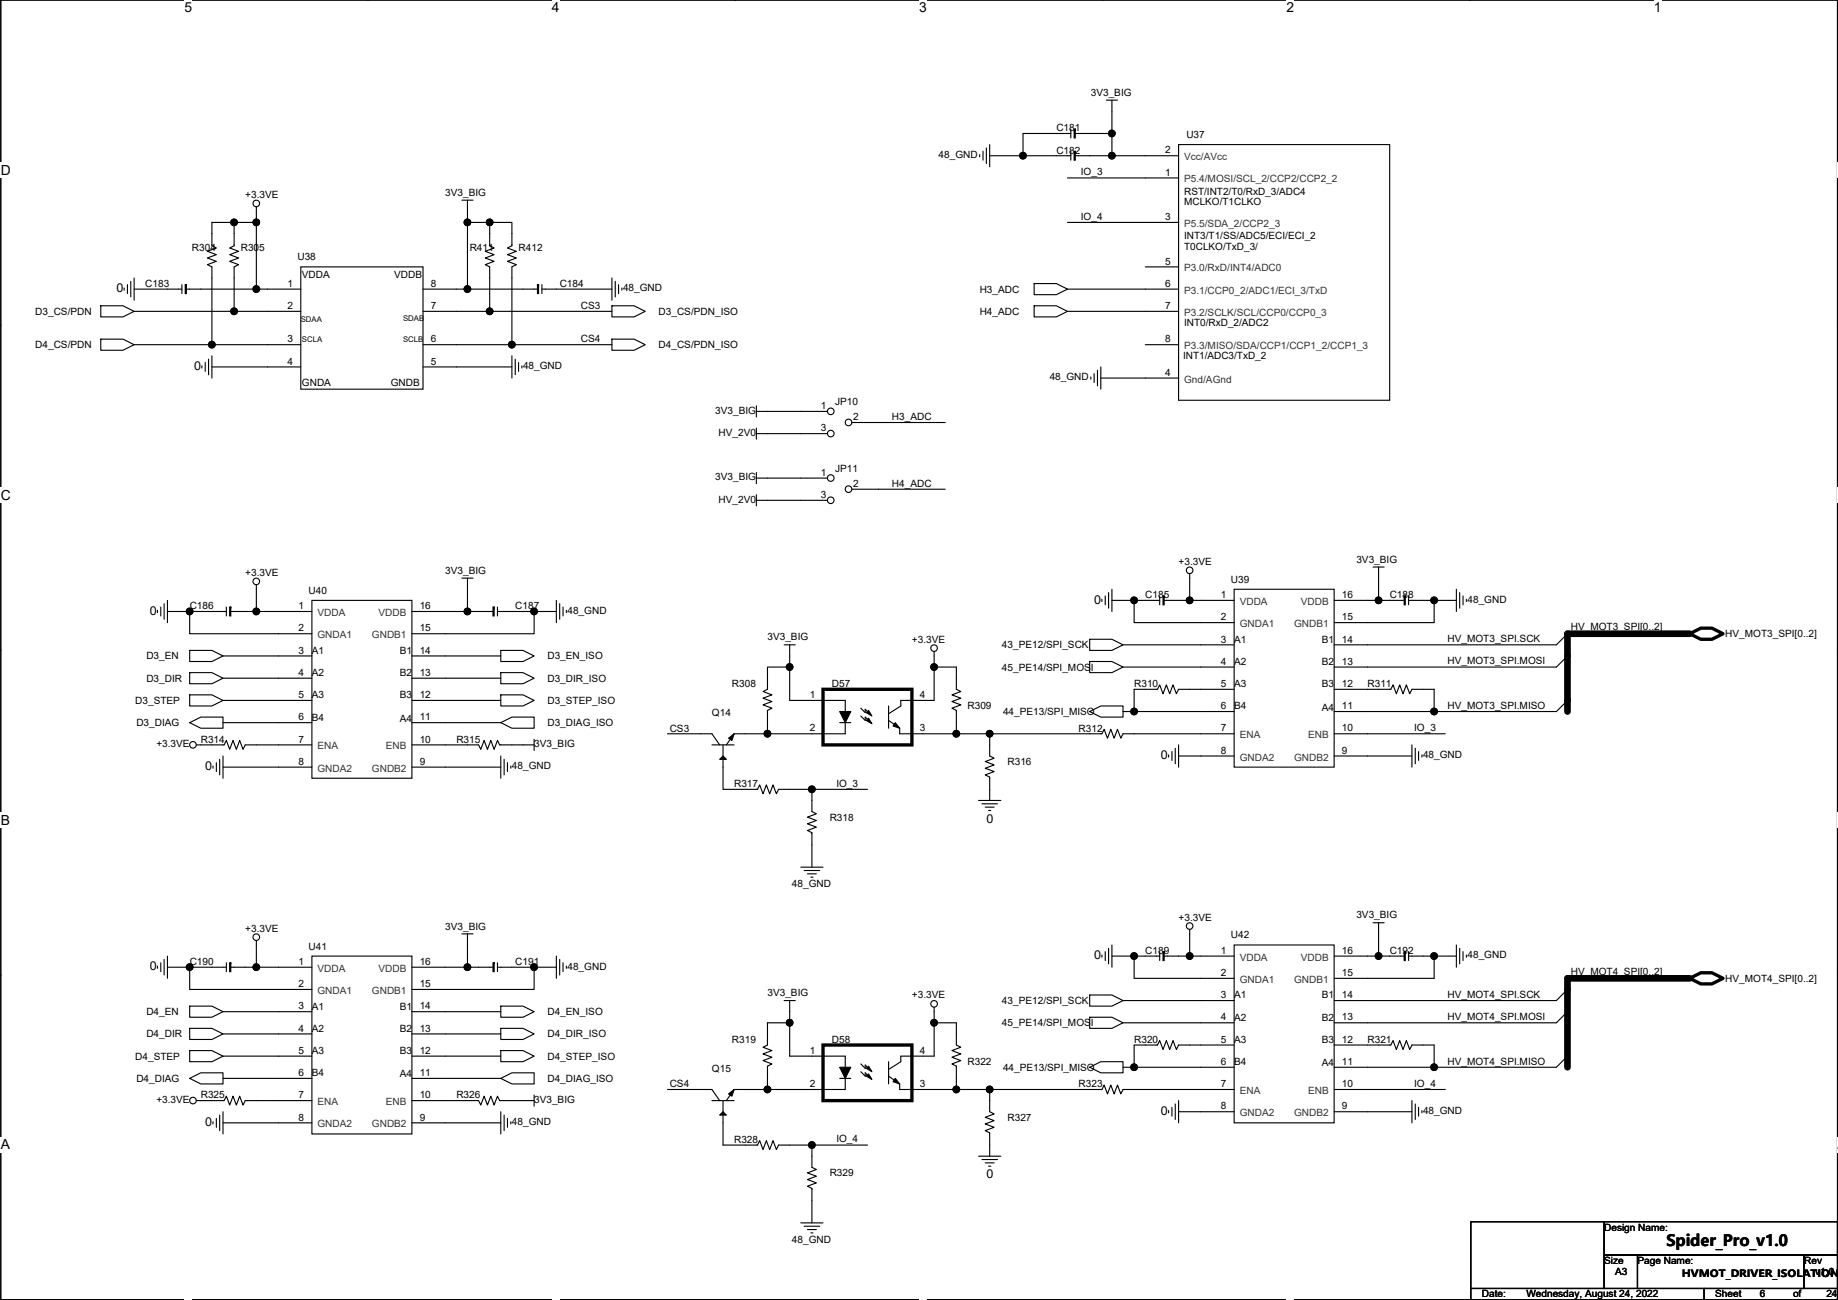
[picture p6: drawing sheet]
<svg xmlns="http://www.w3.org/2000/svg" width="420mm" height="297mm" viewBox="0 0 420 297" stroke-linecap="round" stroke-linejoin="round" font-family="sans-serif">
<path d="M.2 0h419.8v296.9h-419.8z" fill="none" stroke="#000" stroke-width=".25"/>
<g fill="#fff">
<path d="M42.2 0h1.7v3.5h-1.7z"/>
<path d="M42.2 296.9l1.7 .1z"/>
</g>
<path d="M84.1 0h.1M84.1 296.9h.1" fill="none" stroke="#000" stroke-width=".25"/>
<g fill="#fff">
<path d="M126.1 0h1.8v3.5h-1.8z"/>
<path d="M126.1 296.9l1.8 .1z"/>
</g>
<path d="M168.1 0h.1M168.1 296.9h.1" fill="none" stroke="#000" stroke-width=".25"/>
<g fill="#fff">
<path d="M210.1 0h1.7v3.5h-1.7z"/>
<path d="M210.1 296.9l1.7 .1z"/>
</g>
<path d="M252.1 0h.1M252.1 296.9h.1" fill="none" stroke="#000" stroke-width=".25"/>
<g fill="#fff">
<path d="M294.1 0h1.7v3.5h-1.7z"/>
<path d="M294.1 296.9l1.7 .1z"/>
</g>
<path d="M336.1 0h.1M336.1 296.9h.1" fill="none" stroke="#000" stroke-width=".25"/>
<g fill="#fff">
<path d="M378 0h1.8v3.5h-1.8z"/>
<path d="M378 296.9l1.8 .1z"/>
<path d="M.2 37.1h2.3v3.5h-2.3z"/>
<path d="M420 37.1h.2v3.5h-.2z"/>
<path d="M.2 111.4h2.3v3.5h-2.3z"/>
<path d="M420 111.4h.2v3.5h-.2z"/>
</g>
<path d="M.2 74.3h.1M420 74.3h.1" fill="none" stroke="#000" stroke-width=".25"/>
<g fill="#fff">
<path d="M.2 185.6h2.1v3.5h-2.1z"/>
<path d="M420 185.6h.2v3.5h-.2z"/>
</g>
<path d="M.2 148.5h.1M420 148.5h.1" fill="none" stroke="#000" stroke-width=".25"/>
<g fill="#fff">
<path d="M.2 259.8h2.1v3.5h-2.1z"/>
<path d="M420 259.8h.2v3.5h-.2z"/>
</g>
<g fill="none" stroke="#000" stroke-width=".25">
<path d="M224 35.3v.5M224.7 34.6v2M225.5 33.8v3.6M226.2 33v5.1M252.9 22.9h2.5M254.2 22.9v2.5M58.6 47.3v1M105.6 45.7h2.5M106.9 45.7v2.6M23 69.9h5.1l2.6 1.2-2.6 1.3h-5.1zM23 77.5h5.1l2.6 1.3-2.6 1.2h-5.1zM28.4 65.8v.5"/>
<path d="M29.1 65v2.1M29.9 64.3v3.5M30.7 63.5v5.1M139.9 69.9h5.1l2.5 1.2-2.5 1.3h-5.1zM139.9 77.5h5.1l2.5 1.3-2.5 1.2h-5.1zM139.9 63.5v5.1M140.6 64.3v3.5M141.4 65v2.1M142.2 65.8v.5M236.4 64.8h5.1l2.5 1.3-2.5 1.2h-5.1zM236.4 69.9h5.1l2.5 1.2-2.5 1.3h-5.1zM46.2 83.6v.5"/>
<path d="M46.9 82.8v2.1M47.7 82.1v3.5M48.4 81.3v5.1M117 81.3v5.1M117.8 82.1v3.5M118.5 82.8v2.1M119.3 83.6v.5M172.9 94h2.5M172.9 92.7v2.6M172.9 99.1h2.5M172.9 97.8v2.6M249.4 86.1v.5"/>
<path d="M250.1 85.4v2M250.9 84.6v3.6M251.6 83.8v5.1M172.9 109.2h2.5M172.9 108v2.5M172.9 114.3h2.5M172.9 113.1v2.5M36 139.5v.5M36.8 138.7v2M37.5 137.9v3.6M38.3 137.2v5.1M58.6 133.6v1"/>
<path d="M105.6 132.1h2.5M106.9 132.1v2.5M127.2 137.2v5.1M127.9 137.9v3.6M128.7 138.7v2M129.5 139.5v.5M251.9 136.9v.5M252.7 136.2v2M253.4 135.4v3.6M254.2 134.6v5.1M272 131.1v1M313.9 129.6h2.5"/>
<path d="M315.1 129.6v2.5M332.9 134.6v5.1M333.7 135.4v3.6M334.4 136.2v2M335.2 136.9v.5M43.4 148.6h5l2.6 1.3-2.6 1.3h-5zM43.4 153.7h5l2.6 1.3-2.6 1.2h-5zM43.4 158.8h5l2.6 1.2-2.6 1.3h-5zM114.5 148.6h5.1l2.5 1.3-2.5 1.3h-5.1zM114.5 153.7h5.1l2.5 1.3-2.5 1.2h-5.1zM114.5 158.8h5.1l2.5 1.2-2.5 1.3h-5.1zM179.2 147.3h2.6"/>
<path d="M180.5 147.3v2.6M213.5 148.9v1M249.1 146.1h5.1l2.5 1.2-2.5 1.3h-5.1zM249.1 151.2h5.1l2.5 1.2-2.5 1.3h-5.1zM358.3 144.8l-2.5 2.5M358.3 149.9l-2.5 2.5M43.4 165.1l2.5-1.2h5.1v2.5h-5.1zM44.9 170.2h1M48.7 175v.5M49.5 174.3v2M50.2 173.5v3.6M51 172.7v5.1"/>
<path d="M114.5 165.1l2.5-1.2h5.1v2.5h-5.1zM114.5 172.7v5.1M115.2 173.5v3.6M116 174.3v2M116.8 175v.5M119.6 170.2h2.5M122.1 168.9v2.6M249.1 162.6l2.5-1.3h5.1v2.6h-5.1zM267.1 172.5v.5M267.9 171.7v2.1M268.7 171v3.5M269.4 170.2v5.1"/>
<path d="M322.8 170.2v5.1M323.5 171v3.5M324.3 171.7v2.1M325 172.5v.5M358.3 160l-2.5 2.6M183.1 198.1h5M183.8 198.9h3.6M184.6 199.7h2M223.7 182.9h5.1M224.5 183.7h3.5M225.2 184.4h2.1M226 185.2h.5"/>
<path d="M36.8 220v2M37.5 219.2v3.6M38.3 218.5v5M58.6 214.9v1M105.6 213.4h2.5M106.9 213.4v2.5M127.2 218.5v5M127.9 219.2v3.6M128.7 220v2M185.3 200.4h.6M251.9 218.2v.5M252.7 217.4v2.1"/>
<path d="M253.4 216.7v3.5M254.2 215.9v5.1M272 212.4v1M313.9 210.8h2.5M315.1 210.8v2.6M332.9 215.9v5.1M333.7 216.7v3.5M334.4 217.4v2.1M335.2 218.2v.5M.2 222.7h.1M36 220.7v.6M43.4 229.9h5l2.6 1.3-2.6 1.2h-5z"/>
<path d="M43.4 235h5l2.6 1.2-2.6 1.3h-5zM114.5 229.9h5.1l2.5 1.3-2.5 1.2h-5.1zM114.5 235h5.1l2.5 1.2-2.5 1.3h-5.1zM129.5 220.7v.6M179.2 228.6h2.6M180.5 228.6v2.6M213.5 230.1v1.1M249.1 227.4h5.1l2.5 1.2-2.5 1.3h-5.1zM249.1 232.4h5.1l2.5 1.3-2.5 1.3h-5.1zM358.3 226.1l-2.5 2.5M358.3 231.2l-2.5 2.5M420 222.7h.1"/>
<path d="M43.4 240.1h5l2.6 1.2-2.6 1.3h-5zM43.4 246.4l2.5-1.3h5.1v2.6h-5.1zM44.9 251.5h1M48.7 256.3v.5M49.5 255.5v2.1M50.2 254.8v3.5M51 254v5.1M114.5 240.1h5.1l2.5 1.2-2.5 1.3h-5.1zM114.5 246.4l2.5-1.3h5.1v2.6h-5.1zM114.5 254v5.1M115.2 254.8v3.5M116 255.5v2.1"/>
<path d="M116.8 256.3v.5M119.6 251.5h2.5M122.1 250.2v2.6M249.1 243.9l2.5-1.3h5.1v2.5h-5.1zM267.1 253.8v.5M267.9 253v2M268.7 252.2v3.6M269.4 251.5v5.1M322.8 251.5v5.1M323.5 252.2v3.6M324.3 253v2M325 253.8v.5"/>
<path d="M358.3 241.3l-2.5 2.6M183.1 279.4h5M223.7 264.2h5.1M224.5 264.9h3.5M225.2 265.7h2.1M226 266.5h.5M336.2 279.2h30.5v15.2h-30.5zM366.7 279.2h53.3v7.6h-53.3zM183.8 280.2h3.6M184.6 280.9h2M185.3 281.7h.6M336.2 294.4h53.4v2.5h-53.4z"/>
<path d="M366.7 286.8h7.6v7.6h-7.6zM374.3 286.8h38.1v7.6h-38.1zM389.6 294.4h30.4v2.5h-30.4zM412.4 286.8h7.6v7.6h-7.6z"/>
<circle cx="58.6" cy="46.5" r=".76"/>
<circle cx="58.6" cy="132.8" r=".76"/>
<circle cx="271.9" cy="130.3" r=".76"/>
<circle cx="213.5" cy="148.1" r=".76"/>
<circle cx="44.1" cy="170.2" r=".76"/>
<circle cx="58.6" cy="214.1" r=".76"/>
<circle cx="271.9" cy="211.6" r=".76"/>
<circle cx="213.5" cy="229.4" r=".76"/>
<circle cx="44.1" cy="251.5" r=".76"/>
</g>
<path d="M386.3 144.8l2.5-1.3h2.5l2.6 1.3-2.6 1.3h-2.5zM386.3 223.5l2.5-1.2h2.5l2.6 1.2-2.6 1.3h-2.5z" fill="none" stroke="#000" stroke-width=".76"/>
<circle cx="189.9" cy="94" r=".76" fill="#fff" stroke="#000" stroke-width=".25"/>
<path d="M183.1 94h6.1" fill="none" stroke="#000" stroke-width=".25"/>
<circle cx="194" cy="96.5" r=".76" fill="#fff" stroke="#000" stroke-width=".25"/>
<path d="M194.7 96.5h6.1" fill="none" stroke="#000" stroke-width=".25"/>
<circle cx="189.9" cy="99.1" r=".76" fill="#fff" stroke="#000" stroke-width=".25"/>
<g fill="none" stroke="#000" stroke-width=".25">
<path d="M241.5 30.5h3.3M244.8 35.6h-3.3M244.8 34.6v2M244.8 29.5v2M245.8 35.6h3.3M249.1 30.5h-3.3M111.9 53.4v2.8l1.1 .5-2.1 .7 2.1 .8-2.1 .7 2.1 .8-2.1 .8 1 .5v2.5M61.1 66.1h7.7M61.1 71.1h7.7M61.1 78.8h7.7M68.8 61h27.9v27.9h-27.9zM96.7 78.8h7.6"/>
<path d="M96.7 71.1h7.6M96.7 66.1h7.6M119.6 66.1h3.3M123.9 65v2.1M127.2 66.1h-3.3M61.1 83.8h7.7M96.7 83.8h7.6M183.1 99.1h6.1M48.4 139.7h3.3M51.7 138.7v2M52.8 139.7h3.3M63.7 139.7h7.6"/>
<path d="M71.3 137.2h22.9v40.6h-22.9zM94.2 139.7h7.6M109.4 139.7h3.3M113.7 139.7h3.3M113.7 138.7v2M63.7 149.9h7.6M63.7 155h7.6M63.7 144.8h7.6M94.2 149.9h7.6M94.2 155h7.6M94.2 144.8h7.6M218.6 155v2.5l1 .5-2 .8 2 .7-2 .8 2 .8-2 .7 1 .5v2.8"/>
<path d="M63.7 160h7.6M63.7 170.2h7.6M63.7 175.3h7.6M63.7 165.1h7.6M94.2 160h7.6M94.2 170.2h7.6M94.2 175.3h7.6M94.2 165.1h7.6M226.2 170.2v2.5l1.1 .5-2.1 .8 2.1 .8-2.1 .7 2.1 .8-2.1 .8 1 .5v2.8M249.1 167.7h2.8l.5-1.1 .8 2.1 .7-2.1 .8 2.1 .7-2.1 .8 2.1 .5-1h2.6M170.4 180.4h2.8l.5-1.1 .7 2.1 .8-2.1 .7 2.1 .8-2.1 .8 2.1 .5-1h2.5M51.7 220v2"/>
<path d="M113.7 220v2M261.8 218.5h3.3M265.1 217.4v2.1M266.1 218.5h3.3M317.7 218.5h3.3M322 218.5h3.3M322 217.4v2.1M48.4 221h3.3M52.8 221h3.3M109.4 221h3.3M113.7 221h3.3M175.4 236.2v2.6l-1 .5 2.1 .8-2.1 .7 2.1 .8-2.1 .7 2.1 .8-1.1 .5v2.8"/>
<path d="M218.6 236.2v2.6l1 .5-2 .8 2 .7-2 .8 2 .7-2 .8 1 .5v2.8M48.4 251.5h2.8l.5-1 .8 2 .8-2 .7 2 .8-2 .8 2 .5-1h2.5M185.6 241.3h7.6v2.6M191.9 246.4h2.6M193.2 246.4v2.5h-7.6M196.8 244.9l1 1v-.8l1 1M196.8 243.1l1 1v-.7l1 1M203.1 245.9l2.6 1.8v1.2h5.3M203.1 242.6v5.1M211 241.3h-5.1v1.3l-2.8 1.8M249.1 248.9h2.8l.5-1 .8 2.1 .7-2.1 .8 2.1 .7-2.1 .8 2.1 .5-1.1h2.6M170.4 261.6h2.8l.5-1 .7 2.1 .8-2.1 .7 2.1 .8-2.1 .8 2.1 .5-1.1h2.5"/>
</g>
<g fill="#000" stroke="#000" stroke-width=".25">
<path d="M245.5 34.6v2h.3v-2z" fill-rule="evenodd"/>
<path d="M245.5 29.5v2h.3v-2z" fill-rule="evenodd"/>
<path d="M122.9 65v2.1h.2v-2.1z" fill-rule="evenodd"/>
<path d="M52.5 138.7v2h.3v-2z" fill-rule="evenodd"/>
<path d="M112.7 138.7v2h.3v-2z" fill-rule="evenodd"/>
<path d="M265.9 217.4v2.1h.2v-2.1z" fill-rule="evenodd"/>
<path d="M321 217.4v2.1h.2v-2.1z" fill-rule="evenodd"/>
<path d="M52.5 220v2h.3v-2z" fill-rule="evenodd"/>
<path d="M112.7 220v2h.3v-2z" fill-rule="evenodd"/>
<path d="M191.9 243.9h2.6l-1.3 2.5z" fill-rule="evenodd"/>
<path d="M198 245.9l.6-.5 .7 1.3z" fill-rule="evenodd"/>
<path d="M198 244.1l.6-.5 .7 1.3z" fill-rule="evenodd"/>
<path d="M204.6 246.4l1.1 1.3-1.6-.5z" fill-rule="evenodd"/>
</g>
<path d="M188.1 238.8h20.4v12.7h-20.4z" fill="none" stroke="#000" stroke-width=".76"/>
<circle cx="189.9" cy="109.2" r=".76" fill="#fff" stroke="#000" stroke-width=".25"/>
<path d="M183.1 109.2h6.1" fill="none" stroke="#000" stroke-width=".25"/>
<circle cx="194" cy="111.8" r=".76" fill="#fff" stroke="#000" stroke-width=".25"/>
<path d="M194.7 111.8h6.1" fill="none" stroke="#000" stroke-width=".25"/>
<circle cx="189.9" cy="114.3" r=".76" fill="#fff" stroke="#000" stroke-width=".25"/>
<g fill="none" stroke="#000" stroke-width=".25">
<path d="M226.2 35.6h7.7M233.9 35.6h7.6M241.5 30.5h-7.6v5.1M249.1 30.5h5.1M249.1 35.6h5.1M254.2 25.4v5.1M254.2 30.5v5.1M254.2 35.6h15.2M269.4 33h48.3v58.5h-48.3zM53.5 50.8h-5.1v5.4l1.1 .5-2.1 .7 2.1 .8-2.1 .7 2.1 .8-2.1 .8 1 .5v17.8M53.5 50.8h5.1M53.5 50.8v5.4l-1 .5 2 .7-2 .8 2 .7-2 .8 2 .8-1 .5v10.1"/>
<path d="M58.6 48.3v2.5M58.6 50.8v15.3M106.9 48.3v2.5M106.9 50.8h5M106.9 50.8v15.3M111.9 53.4v-2.6h5.1v5.4l-1 .5 2 .7-2 .8 2 .7-2 .8 2 .8-1 .5v17.8M244 40.7h25.4M244 50.8h25.4M30.7 71.1h22.8M30.7 78.8h17.7M41.6 66.1h-10.9M41.6 65v2.1"/>
<path d="M42.6 66.1h16M48.4 78.8h12.7M53.5 71.1h7.6M58.6 66.1h2.5M104.3 71.1h7.6M104.3 78.8h12.7M104.3 66.1h2.6M106.9 66.1h12.7M111.9 63.5v7.6M111.9 71.1h28M117 78.8h22.9M127.2 66.1h12.7"/>
<path d="M244 71.1h25.4M261.8 61h7.6M261.8 78.8h7.6M269.4 66.1h-25.4M48.4 83.8h12.7M104.3 83.8h12.7M175.4 94h7.7M175.4 99.1h7.7M200.8 96.5h15.3M251.6 86.4h17.8M175.4 114.3h13.8M175.4 109.2h7.7"/>
<path d="M200.8 111.8h15.3M38.3 139.7h5.1M43.4 139.7v5.1h20.3M43.4 139.7h5M56.1 139.7h2.5M58.6 134.6v5.1M58.6 139.7h5.1M101.8 139.7h5.1M106.9 134.6v5.1M106.9 139.7h2.5M117 139.7h5.1M122.1 139.7v5.1h-20.3"/>
<path d="M122.1 139.7h5.1M254.2 137.2h5.1M259.3 137.2v5.1h22.8M259.3 137.2h5.8M265.1 136.2v2M266.1 137.2h5.9M272 132.1v5.1M272 137.2h10.1M282.1 134.6h22.9v40.7h-22.9zM305 137.2h10.1M315.1 132.1v5.1M315.1 137.2h5.9"/>
<path d="M322 137.2h5.8M322 136.2v2M327.8 137.2v5.1h-22.8M327.8 137.2h5.1M51 149.9h12.7M51 155h12.7M101.8 149.9h12.7M101.8 155h12.7M180.5 152.4v7.6h12.7v2.6M180.5 149.9v2.5M180.5 152.4h-5.1v5.1l-1 .5 2.1 .8-2.1 .7 2.1 .8-2.1 .8 2.1 .7-1.1 .5v5.4M213.5 152.4v7.6h-7.6v1.3l-2.8 1.8"/>
<path d="M213.5 149.9v2.5M213.5 152.4h5.1v2.6M256.7 147.3h25.4M256.7 152.4h25.4M282.1 157.5h-12.7l-.5 1-.8-2-.7 2-.8-2-.7 2-.8-2-.5 1h-5.3v5.1M305 147.3h50.8M305 152.4h50.8M305 157.5h12.9l.5-1 .8 2 .8-2 .7 2 .8-2 .8 2 .5-1h5v5.1M45.9 170.2h5.3l.5-1 .8 2 .8-2 .7 2 .8-2 .8 2 .5-1h7.6M51 160h12.7M51 165.1h12.7M51 175.3h12.7"/>
<path d="M101.8 160h12.7M101.8 170.2h7.6l.5 1 .8-2 .7 2 .8-2 .8 2 .7-2 .5 1h5.4M101.8 165.1h12.7M101.8 175.3h12.7M152.6 167.7h10.1l1.8 2.5M162.7 170.2h5.1M165.3 170.2v10.2h5.1M175.4 167.7h-7.6l-1.8 2.5M191.9 165.1h2.6M193.2 165.1v2.6h-17.8M196.8 163.6l1 1v-.7l1 1M196.8 161.8l1 1v-.7l1 1"/>
<path d="M203.1 164.6l2.6 1.8v1.3h12.9M203.1 161.3v5.1M218.6 167.7h7.6M218.6 165.1v2.6M226.2 167.7h22.9M226.2 167.7v2.5M256.7 162.6h2.6M259.3 167.7h22.8M259.3 162.6h22.8M269.4 172.7h12.7M305 167.7h25.4M305 172.7h17.8"/>
<path d="M305 162.6h22.8M327.8 162.6h28M180.5 180.4h5.1M185.6 180.4v5l1 .5-2 .8 2 .8-2 .7 2 .8-2 .8 1 .5v7.8M185.6 180.4h12.7M226.2 180.4v2.5M58.6 215.9v5.1M71.3 218.5h22.9v40.6h-22.9zM106.9 215.9v5.1M254.2 218.5h5.1M259.3 218.5v5h22.8M259.3 218.5h2.5"/>
<path d="M269.4 218.5h2.6M272 213.4v5.1M272 218.5h10.1M282.1 215.9h22.9v40.7h-22.9zM305 218.5h10.1M315.1 213.4v5.1M315.1 218.5h2.6M325.3 218.5h2.5M327.8 218.5v5h-22.8M327.8 218.5h5.1M38.3 221h5.1M43.4 221v5.1h27.9"/>
<path d="M43.4 221h5M51 231.2h20.3M56.1 221h2.5M58.6 221h12.7M71.3 236.2h-20.3M94.2 231.2h20.3M94.2 236.2h20.3M94.2 221h12.7M106.9 221h2.5M117 221h5.1M122.1 221v5.1h-27.9M122.1 221h5.1"/>
<path d="M180.5 231.2v2.5M180.5 233.7v7.6h5.1M180.5 233.7h-5.1v2.5M213.5 231.2v2.5M213.5 233.7v7.6h-2.5M213.5 233.7h5.1v2.5M256.7 228.6h25.4M256.7 233.7h25.4M282.1 238.8h-12.7l-.5 1-.8-2-.7 2-.8-2-.7 2-.8-2-.5 1h-5.3v5.1h22.8M305 238.8h12.9l.5-1 .8 2 .8-2 .7 2 .8-2 .8 2 .5-1h5v5.1M305 228.6h50.8M305 233.7h50.8"/>
<path d="M45.9 251.5h2.5M71.3 241.3h-20.3M71.3 251.5h-12.7M71.3 256.6h-20.3M71.3 246.4h-20.3M94.2 241.3h20.3M94.2 251.5h15.2l.5 1 .8-2 .7 2 .8-2 .8 2 .7-2 .5 1h5.4M94.2 256.6h20.3M94.2 246.4h20.3M152.6 248.9h10.1l1.8 2.6M162.7 251.5h5.1M165.3 251.5v10.1h5.1"/>
<path d="M175.4 246.4v2.5M185.6 248.9h-17.8l-1.8 2.6M211 248.9h7.6M218.6 248.9h7.6M218.6 246.4v2.5M226.2 248.9h22.9M226.2 248.9v5.1l1.1 .5-2.1 .8 2.1 .8-2.1 .7 2.1 .8-2.1 .7 1 .5v5.4M256.7 243.9h2.6M259.3 248.9h22.8M269.4 254h12.7M305 248.9h25.4M305 254h17.8"/>
<path d="M305 243.9h22.8M327.8 243.9h28M180.5 261.6h5.1M185.6 261.6v5.1l1 .5-2 .8 2 .8-2 .7 2 .8-2 .7 1 .5v7.9M185.6 261.6h12.7"/>
</g>
<g fill="#000" stroke="#000" stroke-width=".25">
<path d="M164.5 173.5l.8-.8 .7 .8zM164.5 254.8l.8-.8 .7 .8z"/>
<path d="M42.3 65v2.1h.3v-2.1z" fill-rule="evenodd"/>
<path d="M265.9 136.2v2h.2v-2z" fill-rule="evenodd"/>
<path d="M321 136.2v2h.2v-2z" fill-rule="evenodd"/>
<path d="M166.5 168.7l1.3-1-.5 1.5z" fill-rule="evenodd"/>
<path d="M191.9 162.6h2.6l-1.3 2.5z" fill-rule="evenodd"/>
<path d="M198 164.6l.6-.5 .7 1.3z" fill-rule="evenodd"/>
<path d="M198 162.8l.6-.5 .7 1.3z" fill-rule="evenodd"/>
<path d="M204.6 165.1l1.1 1.3-1.6-.5z" fill-rule="evenodd"/>
<path d="M166.5 250l1.3-1.1-.5 1.6z" fill-rule="evenodd"/>
<circle cx="233.8" cy="35.6" r=".76"/>
<circle cx="254.2" cy="30.5" r=".76"/>
<circle cx="254.2" cy="35.6" r=".76"/>
<circle cx="53.5" cy="50.8" r=".76"/>
<circle cx="58.6" cy="50.8" r=".76"/>
<circle cx="106.8" cy="50.8" r=".76"/>
<circle cx="111.9" cy="50.8" r=".76"/>
<circle cx="48.4" cy="78.7" r=".76"/>
<circle cx="53.5" cy="71.1" r=".76"/>
<circle cx="58.6" cy="66" r=".76"/>
<circle cx="106.8" cy="66" r=".76"/>
<circle cx="111.9" cy="71.1" r=".76"/>
<circle cx="117" cy="78.7" r=".76"/>
<circle cx="43.3" cy="139.7" r=".76"/>
<circle cx="58.6" cy="139.7" r=".76"/>
<circle cx="106.8" cy="139.7" r=".76"/>
<circle cx="122.1" cy="139.7" r=".76"/>
<circle cx="259.2" cy="137.2" r=".76"/>
<circle cx="271.9" cy="137.2" r=".76"/>
<circle cx="315.1" cy="137.2" r=".76"/>
<circle cx="327.8" cy="137.2" r=".76"/>
<circle cx="180.5" cy="152.4" r=".76"/>
<circle cx="213.5" cy="152.4" r=".76"/>
<circle cx="175.4" cy="167.6" r=".76"/>
<circle cx="218.6" cy="167.6" r=".76"/>
<circle cx="226.2" cy="167.6" r=".76"/>
<circle cx="259.2" cy="162.6" r=".76"/>
<circle cx="327.8" cy="162.6" r=".76"/>
<circle cx="185.6" cy="180.3" r=".76"/>
<circle cx="259.2" cy="218.4" r=".76"/>
<circle cx="271.9" cy="218.4" r=".76"/>
<circle cx="315.1" cy="218.4" r=".76"/>
<circle cx="327.8" cy="218.4" r=".76"/>
<circle cx="43.3" cy="221" r=".76"/>
<circle cx="58.6" cy="221" r=".76"/>
<circle cx="106.8" cy="221" r=".76"/>
<circle cx="122.1" cy="221" r=".76"/>
<circle cx="180.5" cy="233.7" r=".76"/>
<circle cx="213.5" cy="233.7" r=".76"/>
<circle cx="175.4" cy="248.9" r=".76"/>
<circle cx="218.6" cy="248.9" r=".76"/>
<circle cx="226.2" cy="248.9" r=".76"/>
<circle cx="259.2" cy="243.8" r=".76"/>
<circle cx="327.8" cy="243.8" r=".76"/>
<circle cx="185.6" cy="261.6" r=".76"/>
</g>
<path d="M188.1 157.5h20.4v12.7h-20.4z" fill="none" stroke="#000" stroke-width=".76"/>
<path d="M386.3 144.8h-28v17.8M386.3 223.5h-28v20.4" fill="none" stroke="#000" stroke-width="1.5"/>
<text font-size="3.6" x="380.9" y="284.7">Spider_Pro_v1.0</text>
<g font-size="3.2">
<text x="42.2" y="2.8">5</text>
<text x="126.1" y="2.8">4</text>
<text x="210.1" y="2.8">3</text>
<text x="294.1" y="2.8">2</text>
<text x="378" y="2.8">1</text>
<text x=".2" y="39.9">D</text>
<text x=".2" y="114.2">C</text>
<text x=".2" y="188.4">B</text>
<text x=".2" y="262.6">A</text>
<text x="420" y="262.6">A</text>
</g>
<g font-size="2.8">
<text x="26.6" y="66.8">0</text>
<text x="44.4" y="84.6">0</text>
<text x="250.1" y="137.9">0</text>
<text x="34.2" y="140.4">0</text>
<text x="265.4" y="173.5">0</text>
<text x="46.9" y="176">0</text>
<text x="225.5" y="187.9">0</text>
<text x="34.2" y="221.7">0</text>
<text x="250.1" y="219.2">0</text>
<text x="46.9" y="257.3">0</text>
<text x="265.4" y="254.7">0</text>
<text x="225.5" y="269.2">0</text>
</g>
<g font-size="2.3">
<text x="249.4" y="21.9">3V3_BIG</text>
<text x="241.5" y="35.1">C182</text>
<text x="241.5" y="30">C181</text>
<text x="266.4" y="35.1">2</text>
<text x="271.2" y="31.5">U37</text>
<text x="214.6" y="36.1">48_GND</text>
<text x="247.1" y="40">IO_3</text>
<text x="266.4" y="40.1">1</text>
<text x="56.1" y="45.3">+3.3VE</text>
<text x="101.8" y="44.7">3V3_BIG</text>
<text x="270.7" y="44.5">RST/INT2/T0/RxD_3/ADC4</text>
<text x="270.7" y="46.9">MCLKO/T1CLKO</text>
<text x="247.1" y="50.2">IO_4</text>
<text x="266.4" y="50.3">3</text>
<text x="43.9" y="57.4">R304</text>
<text x="55" y="57.4">R305</text>
<text x="68" y="59.5">U38</text>
<text x="107.4" y="57.4">R411</text>
<text x="118.5" y="57.4">R412</text>
<text x="270.7" y="54.7">INT3/T1/SS/ADC5/ECI/ECI_2</text>
<text x="270.7" y="57">T0CLKO/TxD_3/</text>
<text x="33.2" y="65.6">C183</text>
<text x="65.7" y="65.5">1</text>
<text x="69" y="63.5">VDDA</text>
<text x="90.1" y="63.5">VDDB</text>
<text x="98.5" y="65.5">8</text>
<text x="127.9" y="65.6">C184</text>
<text x="266.4" y="60.5">5</text>
<text x="266.4" y="65.5">6</text>
<text x="8.1" y="71.9">D3_CS/PDN</text>
<text x="65.7" y="70.6">2</text>
<text x="98.5" y="70.6">7</text>
<text x="132.8" y="70.6">CS3</text>
<text x="142.4" y="66.6">48_GND</text>
<text x="150.5" y="71.9">D3_CS/PDN_ISO</text>
<text x="224" y="66.8">H3_ADC</text>
<text x="224" y="71.9">H4_ADC</text>
<text x="266.4" y="70.6">7</text>
<text x="270.7" y="74.5">INT0/RxD_2/ADC2</text>
<text x="8.1" y="79.5">D4_CS/PDN</text>
<text x="65.7" y="78.2">3</text>
<text x="65.7" y="83.3">4</text>
<text x="98.5" y="83.3">5</text>
<text x="98.5" y="78.2">6</text>
<text x="132.8" y="78.3">CS4</text>
<text x="150.5" y="79.5">D4_CS/PDN_ISO</text>
<text x="266.4" y="78.2">8</text>
<text x="270.4" y="82.1">INT1/ADC3/TxD_2</text>
<text x="69" y="88.2">GNDA</text>
<text x="89.3" y="88.2">GNDB</text>
<text x="119.6" y="84.4">48_GND</text>
<text x="240" y="86.9">48_GND</text>
<text x="266.4" y="85.9">4</text>
<text x="163.5" y="94.5">3V3_BIG</text>
<text x="187.6" y="93.5">1</text>
<text x="190.9" y="92.5">JP10</text>
<text x="203.9" y="95.9">H3_ADC</text>
<text x="164.3" y="99.6">HV_2V0</text>
<text x="187.6" y="98.6">3</text>
<text x="195" y="96">2</text>
<text x="190.9" y="107.7">JP11</text>
<text x="163.5" y="109.8">3V3_BIG</text>
<text x="187.6" y="108.7">1</text>
<text x="187.6" y="113.8">3</text>
<text x="195" y="111.3">2</text>
<text x="203.9" y="111.2">H4_ADC</text>
<text x="164.3" y="114.9">HV_2V0</text>
<text x="56.1" y="131.6">+3.3VE</text>
<text x="101.8" y="131.1">3V3_BIG</text>
<text x="269.4" y="129.1">+3.3VE</text>
<text x="310.1" y="128.6">3V3_BIG</text>
<text x="70.5" y="135.7">U40</text>
<text x="261.8" y="136.7">C185</text>
<text x="279.1" y="136.7">1</text>
<text x="281.4" y="133.1">U39</text>
<text x="306.8" y="136.7">16</text>
<text x="317.7" y="136.7">C188</text>
<text x="335.5" y="137.7">48_GND</text>
<text x="43.4" y="139.2">C186</text>
<text x="68.3" y="139.2">1</text>
<text x="95.9" y="139.2">16</text>
<text x="117.8" y="139.2">C187</text>
<text x="129.7" y="140.3">48_GND</text>
<text x="279.1" y="141.7">2</text>
<text x="306.8" y="141.7">15</text>
<text x="359.1" y="143.9">HV_MOT3_SPI[0..2]</text>
<text x="68.3" y="149.4">3</text>
<text x="68.3" y="144.3">2</text>
<text x="71.3" y="149.4">A1</text>
<text x="91.4" y="149.4">B1</text>
<text x="95.9" y="149.4">14</text>
<text x="95.9" y="144.3">15</text>
<text x="175.4" y="146.3">3V3_BIG</text>
<text x="208.5" y="146.9">+3.3VE</text>
<text x="229" y="148.1">43_PE12/SPI_SCK</text>
<text x="279.1" y="146.8">3</text>
<text x="282.1" y="146.9">A1</text>
<text x="302.2" y="146.9">B1</text>
<text x="306.8" y="146.8">14</text>
<text x="330.9" y="146.7">HV_MOT3_SPI.SCK</text>
<text x="394.4" y="145.6">HV_MOT3_SPI[0..2]</text>
<text x="33.5" y="150.7">D3_EN</text>
<text x="33.5" y="155.7">D3_DIR</text>
<text x="68.3" y="154.4">4</text>
<text x="71.3" y="154.5">A2</text>
<text x="91.4" y="154.5">B2</text>
<text x="95.9" y="154.4">13</text>
<text x="125.1" y="150.7">D3_EN_ISO</text>
<text x="125.1" y="155.7">D3_DIR_ISO</text>
<text x="229" y="153.2">45_PE14/SPI_MOSI</text>
<text x="279.1" y="151.9">4</text>
<text x="282.1" y="151.9">A2</text>
<text x="302.2" y="151.9">B2</text>
<text x="306.8" y="151.9">13</text>
<text x="330.9" y="151.8">HV_MOT3_SPI.MOSI</text>
<text x="30.9" y="160.8">D3_STEP</text>
<text x="68.3" y="159.5">5</text>
<text x="71.3" y="159.6">A3</text>
<text x="91.4" y="159.6">B3</text>
<text x="95.9" y="159.5">12</text>
<text x="125.1" y="160.8">D3_STEP_ISO</text>
<text x="167.3" y="157">R308</text>
<text x="185.1" y="159.5">1</text>
<text x="190.2" y="157">D57</text>
<text x="210.2" y="159.5">4</text>
<text x="259.3" y="157">R310</text>
<text x="279.1" y="157">5</text>
<text x="282.1" y="157">A3</text>
<text x="302.2" y="157">B3</text>
<text x="306.8" y="157">12</text>
<text x="312.6" y="157">R311</text>
<text x="330.9" y="162">HV_MOT3_SPI.MISO</text>
<text x="31.2" y="165.9">D3_DIAG</text>
<text x="68.3" y="164.6">6</text>
<text x="71.3" y="164.6">B4</text>
<text x="91.4" y="164.9">A4</text>
<text x="95.9" y="164.6">11</text>
<text x="125.1" y="165.9">D3_DIAG_ISO</text>
<text x="153.1" y="167.2">CS3</text>
<text x="162.7" y="163.6">Q14</text>
<text x="185.1" y="167.1">2</text>
<text x="210.2" y="167.1">3</text>
<text x="221.2" y="162.1">R309</text>
<text x="229.3" y="163.4">44_PE13/SPI_MISO</text>
<text x="246.6" y="167.2">R312</text>
<text x="279.1" y="162.1">6</text>
<text x="279.1" y="167.1">7</text>
<text x="282.1" y="162.1">B4</text>
<text x="302.2" y="162.3">A4</text>
<text x="306.8" y="162.1">11</text>
<text x="306.8" y="167.1">10</text>
<text x="323.3" y="167">IO_3</text>
<text x="35.7" y="170.7">+3.3VE</text>
<text x="45.9" y="169.7">R314</text>
<text x="68.3" y="169.7">7</text>
<text x="95.9" y="169.7">10</text>
<text x="104.3" y="169.7">R315</text>
<text x="122.1" y="170.7">3V3_BIG</text>
<text x="279.1" y="172.2">8</text>
<text x="306.8" y="172.2">9</text>
<text x="325.3" y="173.3">48_GND</text>
<text x="68.3" y="174.8">8</text>
<text x="95.9" y="174.8">9</text>
<text x="117" y="175.8">48_GND</text>
<text x="167.8" y="179.9">R317</text>
<text x="191.2" y="179.7">IO_3</text>
<text x="230.3" y="174.8">R316</text>
<text x="189.7" y="187.5">R318</text>
<text x="181" y="202.7">48_GND</text>
<text x="310.1" y="209.8">3V3_BIG</text>
<text x="56.1" y="212.9">+3.3VE</text>
<text x="101.8" y="212.4">3V3_BIG</text>
<text x="269.4" y="210.4">+3.3VE</text>
<text x="281.4" y="214.4">U42</text>
<text x="43.4" y="220.5">C190</text>
<text x="68.3" y="220.5">1</text>
<text x="70.5" y="217">U41</text>
<text x="95.9" y="220.5">16</text>
<text x="117.8" y="220.5">C191</text>
<text x="129.7" y="221.5">48_GND</text>
<text x="261.8" y="218">C189</text>
<text x="279.1" y="217.9">1</text>
<text x="306.8" y="217.9">16</text>
<text x="317.7" y="218">C192</text>
<text x="335.5" y="219">48_GND</text>
<text x="68.3" y="225.6">2</text>
<text x="95.9" y="225.6">15</text>
<text x="175.4" y="227.6">3V3_BIG</text>
<text x="279.1" y="223">2</text>
<text x="306.8" y="223">15</text>
<text x="359.1" y="222.7">HV_MOT4_SPI[0..2]</text>
<text x="394.4" y="224.3">HV_MOT4_SPI[0..2]</text>
<text x="33.5" y="231.9">D4_EN</text>
<text x="68.3" y="230.6">3</text>
<text x="71.3" y="230.7">A1</text>
<text x="91.4" y="230.7">B1</text>
<text x="95.9" y="230.6">14</text>
<text x="125.1" y="231.9">D4_EN_ISO</text>
<text x="208.5" y="228.1">+3.3VE</text>
<text x="229" y="229.4">43_PE12/SPI_SCK</text>
<text x="279.1" y="228.1">3</text>
<text x="279.1" y="233.2">4</text>
<text x="282.1" y="228.1">A1</text>
<text x="282.1" y="233.2">A2</text>
<text x="302.2" y="228.1">B1</text>
<text x="302.2" y="233.2">B2</text>
<text x="306.8" y="228.1">14</text>
<text x="306.8" y="233.2">13</text>
<text x="330.9" y="228">HV_MOT4_SPI.SCK</text>
<text x="330.9" y="233.1">HV_MOT4_SPI.MOSI</text>
<text x="33.5" y="237">D4_DIR</text>
<text x="68.3" y="235.7">4</text>
<text x="71.3" y="235.8">A2</text>
<text x="91.4" y="235.8">B2</text>
<text x="95.9" y="235.7">13</text>
<text x="125.1" y="237">D4_DIR_ISO</text>
<text x="167.3" y="238.3">R319</text>
<text x="190.2" y="238.3">D58</text>
<text x="229" y="234.5">45_PE14/SPI_MOSI</text>
<text x="259.3" y="238.3">R320</text>
<text x="279.1" y="238.3">5</text>
<text x="282.1" y="238.3">A3</text>
<text x="302.2" y="238.3">B3</text>
<text x="306.8" y="238.3">12</text>
<text x="312.6" y="238.3">R321</text>
<text x="30.9" y="242.1">D4_STEP</text>
<text x="68.3" y="240.8">5</text>
<text x="68.3" y="245.9">6</text>
<text x="71.3" y="240.8">A3</text>
<text x="71.3" y="245.9">B4</text>
<text x="91.4" y="240.8">B3</text>
<text x="95.9" y="240.8">12</text>
<text x="95.9" y="245.9">11</text>
<text x="125.1" y="242.1">D4_STEP_ISO</text>
<text x="162.7" y="244.9">Q15</text>
<text x="185.1" y="240.8">1</text>
<text x="210.2" y="240.8">4</text>
<text x="221.2" y="243.4">R322</text>
<text x="229.3" y="244.6">44_PE13/SPI_MISO</text>
<text x="279.1" y="243.3">6</text>
<text x="282.1" y="243.4">B4</text>
<text x="302.2" y="243.6">A4</text>
<text x="306.8" y="243.3">11</text>
<text x="330.9" y="243.2">HV_MOT4_SPI.MISO</text>
<text x="31.2" y="247.2">D4_DIAG</text>
<text x="45.9" y="251">R325</text>
<text x="68.3" y="251">7</text>
<text x="91.4" y="246.2">A4</text>
<text x="95.9" y="251">10</text>
<text x="104.3" y="251">R326</text>
<text x="125.1" y="247.2">D4_DIAG_ISO</text>
<text x="153.1" y="248.4">CS4</text>
<text x="185.1" y="248.4">2</text>
<text x="210.2" y="248.4">3</text>
<text x="246.6" y="248.5">R323</text>
<text x="279.1" y="248.4">7</text>
<text x="306.8" y="248.4">10</text>
<text x="323.3" y="248.3">IO_4</text>
<text x="35.7" y="252">+3.3VE</text>
<text x="68.3" y="256">8</text>
<text x="95.9" y="256">9</text>
<text x="117" y="257.1">48_GND</text>
<text x="122.1" y="252">3V3_BIG</text>
<text x="230.3" y="256.1">R327</text>
<text x="279.1" y="253.5">8</text>
<text x="306.8" y="253.5">9</text>
<text x="325.3" y="254.6">48_GND</text>
<text x="167.8" y="261.2">R328</text>
<text x="191.2" y="261">IO_4</text>
<text x="189.7" y="268.8">R329</text>
<text x="366.7" y="281.2">Design Name:</text>
<text x="181" y="284">48_GND</text>
<text x="366.7" y="288.8">Size</text>
<text x="369.2" y="291.4">A3</text>
<text x="374.3" y="288.8">Page Name:</text>
<text x="384.5" y="291.7">HVMOT_DRIVER_ISOLATION</text>
<text x="412.4" y="288.8">Rev</text>
<text x="415" y="291.4">v1.0</text>
<text x="338.8" y="296.5">Date:</text>
<text x="348.9" y="296.5">Wednesday, August 24, 2022</text>
<text x="392.1" y="296.5">Sheet</text>
<text x="402.3" y="296.5">6</text>
<text x="409.9" y="296.5">of</text>
<text x="417.5" y="296.5">24</text>
</g>
<g font-size="2.3" fill="#333">
<text x="270.7" y="41.7">P5.4/MOSI/SCL_2/CCP2/CCP2_2</text>
<text x="270.7" y="36.6">Vcc/AVcc</text>
<text x="270.7" y="51.9">P5.5/SDA_2/CCP2_3</text>
<text x="270.7" y="62">P3.0/RxD/INT4/ADC0</text>
<text x="270.7" y="67.1">P3.1/CCP0_2/ADC1/ECI_3/TxD</text>
<text x="270.7" y="72.2">P3.2/SCLK/SCL/CCP0/CCP0_3</text>
<text x="270.7" y="79.8">P3.3/MISO/SDA/CCP1/CCP1_2/CCP1_3</text>
<text x="270.7" y="87.4">Gnd/AGnd</text>
<text x="72.6" y="140.8">VDDA</text>
<text x="86.5" y="140.8">VDDB</text>
<text x="283.4" y="143.3">GNDA1</text>
<text x="283.4" y="138.2">VDDA</text>
<text x="295.8" y="143.3">GNDB1</text>
<text x="297.4" y="138.2">VDDB</text>
<text x="72.6" y="145.8">GNDA1</text>
<text x="85" y="145.8">GNDB1</text>
<text x="72.6" y="171.2">ENA</text>
<text x="88.2" y="171.2">ENB</text>
<text x="283.4" y="168.7">ENA</text>
<text x="283.4" y="173.8">GNDA2</text>
<text x="295.8" y="173.8">GNDB2</text>
<text x="299" y="168.7">ENB</text>
<text x="72.6" y="176.3">GNDA2</text>
<text x="85" y="176.3">GNDB2</text>
<text x="283.4" y="219.5">VDDA</text>
<text x="297.4" y="219.5">VDDB</text>
<text x="72.6" y="227.1">GNDA1</text>
<text x="72.6" y="222">VDDA</text>
<text x="85" y="227.1">GNDB1</text>
<text x="86.5" y="222">VDDB</text>
<text x="283.4" y="224.6">GNDA1</text>
<text x="295.8" y="224.6">GNDB1</text>
<text x="283.4" y="250">ENA</text>
<text x="299" y="250">ENB</text>
<text x="72.6" y="252.5">ENA</text>
<text x="72.6" y="257.6">GNDA2</text>
<text x="85" y="257.6">GNDB2</text>
<text x="88.2" y="252.5">ENB</text>
<text x="283.4" y="255.1">GNDA2</text>
<text x="295.8" y="255.1">GNDB2</text>
</g>
<g font-size="1.8">
<text x="68.8" y="73.5">SDAA</text>
<text x="92.1" y="73.2">SDAB</text>
<text x="69" y="78.1">SCLA</text>
<text x="92.1" y="78.1">SCLB</text>
</g>
</svg>
